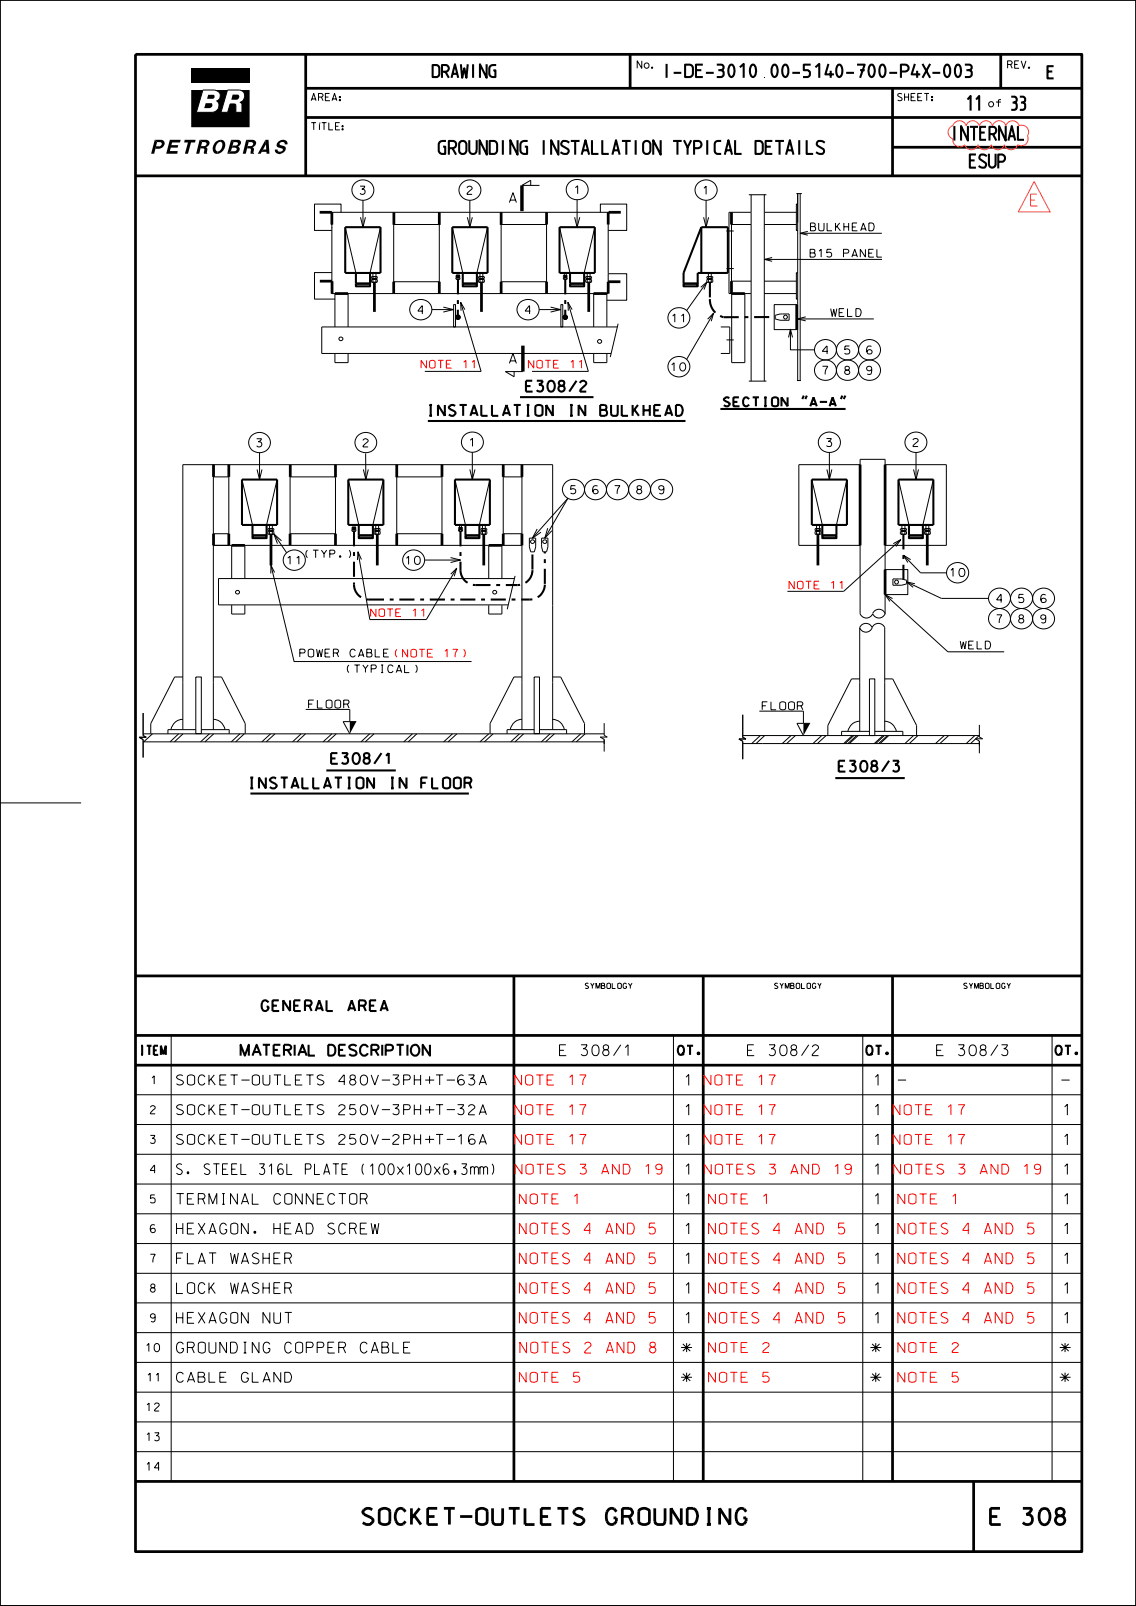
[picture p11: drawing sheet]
<svg xmlns="http://www.w3.org/2000/svg" width="210mm" height="297mm" viewBox="0 0 210 297" stroke-linecap="round" stroke-linejoin="round" font-family="sans-serif">
<g fill="none" stroke="#000" stroke-width=".18">
<path d="M0 0h210v297h-210zM0 0h210v296.9h-210zM39.6 16.6a1.04 1.04 0 0 1 1.1 .9 1.04 1.04 0 0 1-.7 1.2 1.2 1.2 0 0 1 .4 1.3 1.2 1.2 0 0 1-1.2 .8M39.6 16.6h-2.1l-1.2 4.2h2.9M39.6 16.6h.1M43.4 19.2h.1M43.6 19.5h.1M44.3 16.6h.1M44.3 16.6a1.19 1.19 0 0 1 .9 1.2 1.19 1.19 0 0 1-.9 1.1l.4 .4v1.5h-1.1v-1.3l-.2-.3M44.3 16.6h-2.2l-1.2 4.2h1.2l.4-1.6h.9M44.7 19.3h.1M39.2 20.8h.1"/>
<path d="M63 39.3v-1.6h-4.9v4.9h3.3M65.7 33.8a1.95 1.95 0 0 1 2.8 0 1.95 1.95 0 0 1-.3 2.9 1.94 1.94 0 0 1-2.6-.3 1.94 1.94 0 0 1 .1-2.6zM67.1 37v5M72.8 39.3v15M81.2 39.3v15M85.4 33.8a1.95 1.95 0 0 1 2.8-.1 1.95 1.95 0 0 1 .1 2.8 1.95 1.95 0 0 1-2.8 .1 1.95 1.95 0 0 1-.1-2.8zM86.9 37v5M92.6 39.3v15M98.1 34.3v-1l-1.6 1h3.2M101 39.3v15M105.3 33.7a1.96 1.96 0 0 1 2.7-.1 1.96 1.96 0 0 1 .1 2.8 1.96 1.96 0 0 1-2.7 .1 1.96 1.96 0 0 1-.1-2.8zM106.7 36.9v5.1"/>
<path d="M111 39.3v-1.6h4.9v4.9h-3.5M112.4 39.3v15h-51.1v-15h51.2M129.1 33.8a1.96 1.96 0 0 1 2.8-.1 1.96 1.96 0 0 1 .1 2.8 1.96 1.96 0 0 1-2.8 .1 1.96 1.96 0 0 1-.1-2.8zM130.5 37v5M135.2 39.3v15M138.4 36h3.3M138.8 39.3h-4v15h4.1M138.9 36v34.5M141.3 39.3h5.9M141.3 35.9v34.6M147.2 35.8h1M147.5 37.7h-.3v4.9h.3"/>
<path d="M147.5 35.8v34.6M147.9 35.8v34.6M61.3 50.4h-3.2v4.9h3.8M61.9 54.3v6.2M63.8 42l2 8.5M64.3 54.3v6.2M66.6 40.2l.5 1.8 .5-1.8M68.7 51.2h1v.3h-1zM68.7 51.7h.9h.1v.5h-1zM68.8 52.2h.8M68.8 51.7h.8M68.8 51.5h.8"/>
<path d="M68.8 51.1h.8M68.9 52.2v-1.7h.6v1.7M70.3 42l-1.9 8.5M72.8 52.1h8.4M72.8 41.5h8.4M76.3 55.9a1.99 1.99 0 0 1 2.7-.2 1.99 1.99 0 0 1 .5 2.6 2 2 0 0 1-2.7 .6 2 2 0 0 1-.7-2.7zM79.8 57.3h4M82 56.8l1.8 .5-1.8 .4M83.6 42l1.9 8.5M83.9 56.3h.3v4.2h-.3zM84.3 51l.6-.1 .1 .2-.6 .1zM84.4 51.6h.5"/>
<path d="M84.4 51.3h.5M84.4 51.2h.5M84.4 50.9h.5M84.5 51.6h-.2v-.3h.7v.3h-.2M84.5 51.6h.3M84.5 51.6v-1.1h.3v1.1M84.5 58.5h.3v.3h-.3zM84.5 58.6h.3v.2h-.3zM84.6 58.6h.1v.1h-.1zM84.6 58.6l.1 .1zM84.6 58.2v.9M85.2 55.9l3.7 12.8h-10.4"/>
<path d="M85.9 57.3l-.7-1.4v1.6M86.4 40.2l.5 1.8 .4-1.8M88.4 51.2h1.1v.3h-1.1zM88.4 51.7h1.1v.5h-1.1zM88.5 51.1h.9M88.6 52.2h.8M88.6 51.7h.8M88.6 51.5h.8M88.7 52.2v-1.7h.6v1.7M90.1 42l-1.9 8.5M92.6 41.5h8.4M92.6 52.1h8.4"/>
<path d="M96.2 55.9a1.99 1.99 0 0 1 2.6-.2 1.99 1.99 0 0 1 .5 2.6 2 2 0 0 1-2.7 .6 2 2 0 0 1-.7-2.7zM99.7 57.3h3.9M101.8 56.8l1.8 .5-1.8 .4M103.4 42l2 8.5M103.7 56.3h.3v4.2h-.3zM104.1 51l.7-.1v.2l-.6 .1zM104.2 51.6h.6M104.2 51.3h.6M104.2 51.2h.6M104.2 50.9h.6M104.3 58.5h.3v.3h-.3zM104.3 51.6h-.2v-.3h.7v.3h-.1"/>
<path d="M104.3 51.6h.4M104.3 51.6v-1.1h.4v1.1M104.4 58.6h.2v.2h-.2zM104.4 58.6h.2v.1h-.2zM104.4 58.6l.1 .1zM104.5 58.2v.9M105 55.9l3.8 12.8h-10.4M105.8 57.3l-.8-1.4 .1 1.6M106.2 40.2l.5 1.8 .5-1.8M108.3 51.2h1.1v.3h-1.1zM108.3 51.7h1.1v.5h-1.1zM108.4 51.1h.9"/>
<path d="M108.4 52.2h.8M108.4 51.7h.8M108.4 51.5h.8M108.5 52.2v-1.7h.6v1.7M109.7 54.3v6.2M110 42l-2 8.5M112.2 54.3v6.1M112.4 50.6h3.5v4.9h-3.7M114.3 59.9l-1.5 6.1M124.1 57.4a1.96 1.96 0 0 1 2.7-.1 1.96 1.96 0 0 1 .1 2.8 1.96 1.96 0 0 1-2.7 .1 1.96 1.96 0 0 1-.1-2.8zM129.5 53.1l1.2-.9-.6 1.3M130.1 40.2l.4 1.8 .5-1.8"/>
<path d="M130.7 52.2l-3.8 5.2M130.7 51.2h1.1v.3h-1.1zM130.7 51.7h.9h.2v.5h-1.1zM130.8 59l1.1-1.1-.4 1.5M130.8 52.2h.8M130.8 51.7h.8M130.8 51.5h.8M130.8 51.1h.9M131 52.2v-1.7h.5v1.7M131.9 57.9l-5 8.6M134.3 42.7h1.3M134.3 49.7h1.3"/>
<path d="M135.2 41.5h3.7M135.3 54.3v12.8h2.4v-12.8M135.3 52h3.6M141.3 54.3h5.9M141.3 52h5.9M141.3 41.5h5.9M141.3 48h21.8M142.7 47.6l-1.4 .4 1.4 .3M143.1 56.3h4.2v4.7h-4.2zM143.3 58.3l.9-.2h1.7v1.1h-1.7l-.9-.2zM147.4 59h14.1M147.5 50.4h-.3v4.9h.3"/>
<path d="M147.9 43.1h15.1M148.9 58.6l-1.5 .4 1.5 .3M149.3 42.8l-1.4 .3 1.4 .4M61.9 65.4v1.7h2.4v-1.7M95 68.7v1l-1.6-1h3.3M109.7 65.4v1.7h2.5v-1.7M114.1 60.5h-54.6v4.9h53.5M124.1 66.5a1.96 1.96 0 0 1 2.7-.1 1.96 1.96 0 0 1 .1 2.7 1.96 1.96 0 0 1-2.7 .1 1.96 1.96 0 0 1-.1-2.7zM133.2 60.5h1.7v4.9h-1.7M134.3 62.9h1.3M138.4 70.5h3.3M145.8 62.4l.3-1.5 .4 1.5"/>
<path d="M146.1 60.9v3.8h4.5M147.3 70.4h.8M151.2 63.4a1.94 1.94 0 0 1 3.1 .3 1.94 1.94 0 0 1-1.3 2.8 1.9 1.9 0 0 1-2.1-.8 1.9 1.9 0 0 1 .3-2.3zM151.2 67.1a1.94 1.94 0 0 1 3.1 .3 1.94 1.94 0 0 1-1.3 2.9 1.9 1.9 0 0 1-2.1-.9 1.9 1.9 0 0 1 .3-2.3zM155.2 63.4a1.96 1.96 0 0 1 2.9 0 1.96 1.96 0 0 1-.3 2.9 1.95 1.95 0 0 1-2.6-.3 1.95 1.95 0 0 1 0-2.6zM155.2 67.1a1.96 1.96 0 0 1 2.9 .1 1.96 1.96 0 0 1-.3 2.8 1.95 1.95 0 0 1-2.6-.2 1.95 1.95 0 0 1 0-2.7zM159.3 63.4a1.94 1.94 0 0 1 3 .1 1.94 1.94 0 0 1-.8 2.9 1.92 1.92 0 0 1-2.4-.6 1.92 1.92 0 0 1 .2-2.4zM159.3 67.1a1.94 1.94 0 0 1 3 .2 1.94 1.94 0 0 1-.8 2.9 1.92 1.92 0 0 1-2.4-.6 1.92 1.92 0 0 1 .2-2.5zM39.4 85.9v49M39.4 88.2h2.9M39.4 98.7h2.9M42.3 85.9v15"/>
<path d="M44.7 88.7l2 8.4M46.5 80.5a1.94 1.94 0 0 1 2.9 .1 1.94 1.94 0 0 1-.3 2.8 1.93 1.93 0 0 1-2.6-.3 1.93 1.93 0 0 1 0-2.6zM47.5 86.8l.5 1.9 .4-1.9M48 83.7v5M49.5 98.3h1.1v.4l-1.1 .1zM49.7 97.8h.8M49.7 98.8h.8M49.7 98.2h.8M49.7 98.1h.8M49.8 98.8v-1.7h.5v1.7M50.6 98l-1.1 .1v-.3h1.1v.3M50.6 98.7l2.4 3.5"/>
<path d="M51.2 88.7l-1.9 8.4M53.6 85.9v15M53.6 98.7h8.4M53.7 88.2h8.3M62 85.9v14.9M64.4 88.7l1.9 8.4M65.1 97.6l.6-.1 .1 .3h-.6zM65.1 97.9h.7v.3h-.7zM65.2 98.2h.5M65.2 97.9h.5M65.2 97.8h.5M65.2 97.5h.5"/>
<path d="M65.3 98.2v-1.1h.3v1.1M66.2 80.5a1.94 1.94 0 0 1 2.9 .1 1.94 1.94 0 0 1-.4 2.8 1.93 1.93 0 0 1-2.6-.3 1.93 1.93 0 0 1 .1-2.6zM67.2 86.8l.4 1.9 .5-1.9M67.6 83.9v4.8M69.2 98.3h1.1v.4l-1.1 .1zM69.3 97.8h.9M69.3 98.8h.8M69.3 98.2h.8M69.3 98.1h.8M69.5 98.8v-1.7h.5v1.7M70.3 98l-1.1 .1v-.3h1.1v.3M70.9 88.7l-2 8.4"/>
<path d="M73.3 85.9v15M73.3 88.2h8.4M73.3 98.7h8.4M81.7 85.9v15M84.1 88.7l1.9 8.4M84.8 97.6l.6-.1 .1 .3h-.6zM84.8 97.9h.7v.3h-.7zM84.8 98.2h.6M84.8 97.9h.6M84.8 97.8h.6M84.8 97.5h.6M84.9 98.2v-1.1h.4v1.1"/>
<path d="M85.9 80.4a1.97 1.97 0 0 1 2.6-.2 1.97 1.97 0 0 1 .5 2.6 1.98 1.98 0 0 1-2.7 .6 1.98 1.98 0 0 1-.7-2.7zM86.9 86.8l.4 1.9 .5-1.9M87.3 83.6v5.1M88.9 98.3h1.1v.4l-1.1 .1zM89 97.8h.9M89 98.8h.9M89 98.2h.9M89 98.1h.9M89.2 98.8v-1.7h.5v1.7M90 98l-1.1 .1v-.3h1.1v.3M90.6 88.7l-2 8.4M93 85.9v15"/>
<path d="M93 88.2h3.4M93 98.7h3.5M96.5 86v48.9M97.9 99.5h1.1v1.6l-.2 1h-.7l-.2-1zM98.4 99.5l6.6-7.4-4.3 7.4M99.3 97.8l-.9 1.7 1.6-1.1M100.1 99.5h1.2v1.6l-.3 1h-.6l-.3-1zM101.2 97.7l-.5 1.8 1.3-1.4M104.6 89.2a1.96 1.96 0 0 1 2.7-.1 1.96 1.96 0 0 1 .2 2.8 1.96 1.96 0 0 1-2.8 .1 1.96 1.96 0 0 1-.1-2.8zM108.7 89.2a1.94 1.94 0 0 1 2.8 0 1.94 1.94 0 0 1-.3 2.9 1.94 1.94 0 0 1-2.6-.3 1.94 1.94 0 0 1 .1-2.6zM112.7 89.2a1.96 1.96 0 0 1 2.8-.1 1.96 1.96 0 0 1 .1 2.8 1.96 1.96 0 0 1-2.8 .1 1.96 1.96 0 0 1-.1-2.8zM116.8 89.2a1.95 1.95 0 0 1 2.8-.1 1.95 1.95 0 0 1 .1 2.8 1.95 1.95 0 0 1-2.8 .1 1.95 1.95 0 0 1-.1-2.8z"/>
<path d="M120.9 89.2a1.96 1.96 0 0 1 2.7-.1 1.96 1.96 0 0 1 .2 2.8 1.96 1.96 0 0 1-2.8 .1 1.96 1.96 0 0 1-.1-2.8zM150.1 88.7l1.9 8.4M150.7 98l1 .1M150.8 98.8h.8M150.8 98.2h.8M150.8 98.1h.8M150.8 97.8h.8M151 98.8v-1.7h.5v1.7M151.7 97.8h-1v.3M151.7 98.3h-1v.4l1 .1M151.8 97.8v.3M151.8 98.3v.5"/>
<path d="M151.9 80.5a1.96 1.96 0 0 1 2.9 0 1.96 1.96 0 0 1-.4 2.9 1.95 1.95 0 0 1-2.6-.3 1.95 1.95 0 0 1 .1-2.6zM152.9 86.8l.4 1.9 .5-1.9M153.3 83.7v5M156.6 88.7l-2 8.4M159 85.9h-11.3v15h11.3M163.6 85.9h11.3v15h-11.3M166.1 88.7l1.9 8.4M166.4 97.8v.3M166.4 98.3v.5M166.5 97.8h1.1v.3h-1.1M166.5 98.3h1.1v.5h-1.1M166.5 99.8l-10.5 9.6h-10.4"/>
<path d="M166.6 98.8h.8M166.6 97.8h.8M166.6 98.3h.8M166.6 98.1h.8M166.7 98.8v-1.7h.6v1.7M167.9 80.5a1.94 1.94 0 0 1 3.1 .3 1.94 1.94 0 0 1-1.3 2.8 1.9 1.9 0 0 1-2.1-.8 1.9 1.9 0 0 1 .3-2.3zM168.9 86.8l.4 1.9 .5-1.9M169.3 83.7v5M170.9 98.3h1.1v.4l-1.1 .1zM171 97.8h.8M171 98.8h.8M171 98.2h.8"/>
<path d="M171 98.1h.8M171.2 98.8v-1.7h.5v1.7M172 98l-1.1 .1v-.3h1.1v.3M172.5 88.7l-1.9 8.4M39.4 100.9h57.1M42.8 111.9v1.7h2.5v-1.7M42.8 100.9v6.1M45.3 100.9v6.1M50.1 104.6l4.3 17.7h32.8M50.8 105.9l-.7-1.3v1.4M52 100l-1.4-1.3 .7 1.8M53 102.3a1.96 1.96 0 0 1 2.7-.2 1.96 1.96 0 0 1 .1 2.8 1.96 1.96 0 0 1-2.7 .1 1.96 1.96 0 0 1-.1-2.7z"/>
<path d="M66.2 102.1l2.2 12.5h10.4l5.6-9.5M66.8 103.5l-.6-1.4-.1 1.5M75 102.3a1.95 1.95 0 0 1 2.8-.1 1.95 1.95 0 0 1 .1 2.7 1.95 1.95 0 0 1-2.8 .1 1.95 1.95 0 0 1-.1-2.7zM78.5 103.6h6.6M83.3 103.1l1.8 .5-1.8 .4M83.3 106.2l1.1-1.1-.4 1.5M90.3 100.9v6.1M90.3 111.9v1.7h2.5v-1.7M92.8 100.9v6.1M95.1 107h-54.7v4.9h53.5M95.2 106.5l-1.4 6.2M158.9 116.1a1.23 1.23 0 0 0 1.2 .8 1.23 1.23 0 0 0 1.1-.8"/>
<path d="M161.3 113.4a1.23 1.23 0 0 1 1.2-.7 1.23 1.23 0 0 1 1.1 .7M163.6 113.5a1.23 1.23 0 0 1-1.1 .8 1.23 1.23 0 0 1-1.2-.8 1.26 1.26 0 0 1-1.1 .8 1.26 1.26 0 0 1-1.2-.8v-28.6h4.6v28.7M163.6 105.3h4.2v4.7h-4.2zM163.6 110l11.6 10.5h10.4M165 110.7l-1.4-.7 .9 1.2M165.1 107.1h1.6l.9 .2v.7l-.9 .2h-1.6zM165.1 100.5l1.4-.7-.9 1.3M167 102.7l3.2 3.2h4.8M167.6 107.6l6.4 3.1h8.7M168.3 103.5l-1.3-.8 .8 1.3M169.1 107.9l-1.5-.3 1.2 1M175.6 104.6a1.96 1.96 0 0 1 2.7-.1 1.96 1.96 0 0 1 .2 2.7 1.96 1.96 0 0 1-2.8 .2 1.96 1.96 0 0 1-.1-2.8z"/>
<path d="M183.3 109.3a1.95 1.95 0 0 1 2.9 0 1.95 1.95 0 0 1-.3 2.9 1.95 1.95 0 0 1-2.6-.3 1.95 1.95 0 0 1 0-2.6zM183.3 113.1a1.95 1.95 0 0 1 2.9 0 1.95 1.95 0 0 1-.3 2.9 1.94 1.94 0 0 1-2.6-.3 1.94 1.94 0 0 1 0-2.6zM187.4 109.3a1.96 1.96 0 0 1 2.8-.1 1.96 1.96 0 0 1 .1 2.8 1.96 1.96 0 0 1-2.8 .1 1.96 1.96 0 0 1-.1-2.8zM187.4 113.1a1.96 1.96 0 0 1 2.8-.1 1.96 1.96 0 0 1 .1 2.7 1.96 1.96 0 0 1-2.8 .2 1.96 1.96 0 0 1-.1-2.8zM191.5 109.3a1.94 1.94 0 0 1 3.1 .3 1.94 1.94 0 0 1-1.3 2.9 1.9 1.9 0 0 1-2.1-.9 1.9 1.9 0 0 1 .3-2.3zM191.5 113.1a1.94 1.94 0 0 1 3 .1 1.94 1.94 0 0 1-.8 3 1.92 1.92 0 0 1-2.4-.6 1.92 1.92 0 0 1 .2-2.5zM193.3 110.1l-.4-.2a.83 .83 0 0 0-.5 .8 .83 .83 0 0 0 .5 .7h.3a.45 .45 0 0 0-.1-.8 .45 .45 0 0 0-.7 .5M26.5 135.7h85.2M26.5 131.9v4.1l.5 .3h-1.3l.8 .5v3.3M26.5 137.2h85.2M28.2 135.7l-1.6 1.5M33 135.7l-1.6 1.5"/>
<path d="M33.8 133a2.27 2.27 0 0 0-2.2 1.9M33.8 134.9v-49h68.4v49M33.8 125.2h-1.5l-4.4 8.6v1.9M33.8 135.7l-1.6 1.5M36.2 125.2h1v10.5h-1zM36.2 134.9h-5.2v.8M37.2 134.9h5.2v.8M38.7 135.7l-1.6 1.5M39.4 133a2.27 2.27 0 0 1 2.2 1.9M39.4 125.2h1.6l4.3 8.6v1.9M39.5 135.7l-1.6 1.5M44.3 135.7l-1.5 1.5"/>
<path d="M45.2 135.7l-1.6 1.5M50 135.7l-1.6 1.5M50.8 135.7l-1.6 1.5M55.7 135.7l-1.6 1.5M56.5 135.7l-1.6 1.5M56.5 131.2h8.2v2.3M61.3 135.7l-1.6 1.5M62.2 135.7l-1.7 1.5M65.9 133.5h-2.5l1.3 2.2M68.3 135.7l-1.6 1.5M69.1 135.7l-1.6 1.5M76.2 135.7l-1.6 1.5"/>
<path d="M77 135.7l-1.5 1.5M83.6 135.7l-1.6 1.5M84.5 135.7l-1.7 1.5M90.3 135.7l-1.6 1.5M91.2 135.7l-1.7 1.5M96 135.7l-1.6 1.5M96.5 133a2.27 2.27 0 0 0-2.2 1.9M96.5 125.2h-1.5l-4.4 8.6v1.9M96.8 135.7l-1.6 1.5M98.7 125.2h1v10.5h-1zM98.7 134.9h-5v.8M99.7 134.9h5v.8"/>
<path d="M101.7 135.7l-1.6 1.5M102.1 133a2.27 2.27 0 0 1 2.2 1.9M102.2 125.2h1.4l4.5 8.6v1.9M102.5 135.7l-1.6 1.5M107.4 135.7l-1.7 1.5M108.2 135.7l-1.7 1.5M111.7 133.7v2.3l.6 .3h-1.4l.8 .4v2.3M137.3 136h43.7l-1.6 1.5M137.3 132.2v4.1l.6 .4h-1.3l.7 .4v3.3M137.3 137.5h43.7M140.4 131.5h8.1v2.3M140.5 136l-1.5 1.5"/>
<path d="M141.4 136l-1.6 1.5M146.2 136l-1.6 1.5M147 136l-1.6 1.5M149.8 133.8h-2.5l1.2 2.2M151.9 136l-1.6 1.5M152.7 136l-1.6 1.5M157.6 136l-1.6 1.5M157.8 136l-1.6 1.5M158.4 136l-1.7 1.5M158.6 136l-1.6 1.5M158.9 133.4a2.27 2.27 0 0 0-2.2 1.9M158.9 125.6h-1.5l-4.4 8.6v1.8"/>
<path d="M160.7 135.3h-5.1v.7M160.7 125.6h1v10.4h-1zM161.7 135.3h5.2v.7M163.2 136l-1.6 1.5M163.5 136l-1.6 1.5M163.5 133.4a2.27 2.27 0 0 1 2.2 1.9M163.5 135.3v-19.2a1.26 1.26 0 0 0-1.1-.8 1.26 1.26 0 0 0-1.2 .8 1.23 1.23 0 0 0-1.1-.8 1.23 1.23 0 0 0-1.2 .8v19.2M163.5 125.6h1.5l4.4 8.6v1.8M164 136l-1.6 1.5M164.3 136l-1.6 1.5M168.9 136l-1.6 1.5M169.7 136l-1.6 1.5"/>
<path d="M174.6 136l-1.7 1.5M175.4 136l-1.7 1.5M180.2 136l-1.6 1.5M181 134.1v2.2l.6 .3h-1.3l.7 .5v2.2M0 148.5h15M209.9 148.5h.1M31.6 191.5v82.5M124.5 191.5v82.5M159.5 191.5v82.5M166 199.7h1.5M194.5 191.5v82.5M196.2 199.7h1.5"/>
<path d="M25 219h175M25 213.5h175M25 202.5h175M25 208h175M25 235.5h175M25 230h175M25 224.5h175M25 257.5h175M25 252h175M25 246.4h175M25 240.9h175M25 263h175"/>
<path d="M25 268.5h175"/>
<circle cx="84.6" cy="58.7" r=".28"/>
<circle cx="84.7" cy="58.7" r=".37"/>
<circle cx="84.7" cy="58.7" r=".32"/>
<circle cx="84.7" cy="58.7" r=".42"/>
<circle cx="104.5" cy="58.7" r=".27"/>
<circle cx="104.5" cy="58.7" r=".37"/>
<circle cx="104.5" cy="58.7" r=".42"/>
<circle cx="104.5" cy="58.7" r=".32"/>
<circle cx="145.2" cy="58.7" r=".36"/>
<circle cx="63" cy="62.7" r=".36"/>
<circle cx="110.9" cy="63.1" r=".37"/>
<circle cx="43.9" cy="109.5" r=".35"/>
<circle cx="91.5" cy="109.5" r=".36"/>
<circle cx="98.5" cy="100.2" r=".36"/>
<circle cx="100.7" cy="100.2" r=".35"/>
<circle cx="165.7" cy="107.6" r=".37"/>
</g>
<g fill="#000">
<path d="M35.3 12.7h10.8v2.6h-10.8zM64.7 133.5h1.2l-1.2 2.2zM148.5 133.8h1.3l-1.3 2.2z"/>
<path d="M38 19.1l1.1-.1a.53 .53 0 0 1 .1 .6 .53 .53 0 0 1-.5 .4h-1z" fill-rule="evenodd"/>
<path d="M38.5 17.5h.9a.39 .39 0 0 1 .3 .4 .39 .39 0 0 1-.3 .4h-1.1z" fill-rule="evenodd"/>
<path d="M43 17.5h1a.53 .53 0 0 1 .2 .6 .53 .53 0 0 1-.5 .3h-.9z" fill-rule="evenodd"/>
<path d="M28.6 25.9l.4 .4-.5 2.1h-.6z" fill-rule="evenodd"/>
<path d="M28.6 25.9h1.2a.73 .73 0 0 1 .7 .5 .73 .73 0 0 1-.4 .8 1.55 1.55 0 0 1-1.4 .3l.2-.4h.5a.43 .43 0 0 0 .5-.3 .43 .43 0 0 0-.2-.5h-.7z" fill-rule="evenodd"/>
<path d="M31.4 25.9h2l-.1 .4h-1.5l-.1 .5h1.2l-.1 .5h-1.2l-.2 .6h1.4v.5h-2.1z" fill-rule="evenodd"/>
<path d="M34.1 25.9h2.1l-.1 .4h-.8l-.6 2.1h-.5l.5-2.1h-.7z" fill-rule="evenodd"/>
<path d="M35.3 16.6h2.2l-1.2 4.2h2.9a1.2 1.2 0 0 0 1.2-.8 1.2 1.2 0 0 0-.4-1.3 1.04 1.04 0 0 0 .7-1.2 1.04 1.04 0 0 0-1.1-.9h2.5l-1.2 4.2h1.2l.4-1.6 1 .1 .1 1.5h1.1v-1.5l-.4-.4a1.19 1.19 0 0 0 .9-1.1 1.19 1.19 0 0 0-.9-1.2h1.8v6.9h-10.8z" fill-rule="evenodd"/>
<path d="M36.9 25.9l.5 .4-.6 2.1h-.5z" fill-rule="evenodd"/>
<path d="M36.9 25.9h1.2a.65 .65 0 0 1 .7 .5 .65 .65 0 0 1-.5 .7l-.2 .1a.73 .73 0 0 1 .1 1.1v.1h-.5v-.1a.6 .6 0 0 0-.2-.9h-.5l.2-.4h.5a.39 .39 0 0 0 .5-.2 .39 .39 0 0 0-.3-.5h-.5z" fill-rule="evenodd"/>
<path d="M38.2 28.4l.1 .1z" fill-rule="evenodd"/>
<path d="M39.9 26.2l.9-.3v.4a.85 .85 0 0 0-1 .9v.4l.4 .4 .1 .5a.96 .96 0 0 1-1-.6 .96 .96 0 0 1 .1-1z" fill-rule="evenodd"/>
<path d="M40.8 25.9a1.02 1.02 0 0 1 .9 .6 1.02 1.02 0 0 1-.3 1.1l-.6 .6-.5 .3-.1-.5a1.09 1.09 0 0 0 .6-1.8z" fill-rule="evenodd"/>
<path d="M42.7 25.9l.5 .4-.5 1.7-.7 .4z" fill-rule="evenodd"/>
<path d="M42.7 25.9h1.3a.58 .58 0 0 1 .6 .4 .58 .58 0 0 1-.4 .7l-.2 .1a.78 .78 0 0 1 .2 .9 .78 .78 0 0 1-.8 .4h-1.4l.7-.4h.7a.33 .33 0 0 0 .4-.3 .33 .33 0 0 0-.3-.4h-.6l.1-.4h.6a.33 .33 0 0 0 .4-.2 .33 .33 0 0 0-.3-.4h-.5z" fill-rule="evenodd"/>
<path d="M45.5 25.9l.5 .4-.6 2.1h-.5z" fill-rule="evenodd"/>
<path d="M45.5 25.9h1.2a.65 .65 0 0 1 .7 .5 .65 .65 0 0 1-.5 .7l-.2 .1a.76 .76 0 0 1 .1 1.1v.1h-.5v-.1a.62 .62 0 0 0-.2-.9h-.4l.1-.4h.5a.39 .39 0 0 0 .5-.2 .39 .39 0 0 0-.3-.5h-.5z" fill-rule="evenodd"/>
<path d="M46.8 28.4l.1 .1z" fill-rule="evenodd"/>
<path d="M49.1 25.9l.1 .8-1 1.7h-.5z" fill-rule="evenodd"/>
<path d="M49.1 25.9h.5l.2 2.5h-.5l-.1-.3h-.8l.2-.4h.6z" fill-rule="evenodd"/>
<path d="M51.5 26.2a.89 .89 0 0 1 1-.4 .89 .89 0 0 1 .6 .9h-.5a.44 .44 0 0 0-.4-.4 .44 .44 0 0 0-.4 .5l.2 .1a.69 .69 0 0 1 .8 .4 .69 .69 0 0 1-.3 .9 .89 .89 0 0 1-1.1 .3 .89 .89 0 0 1-.6-.9l.5 .1a.47 .47 0 0 0 .5 .3 .47 .47 0 0 0 .5-.4l-.4-.2a.66 .66 0 0 1-.8-.4 .66 .66 0 0 1 .4-.8z" fill-rule="evenodd"/>
<path d="M51.7 28.4l.1 .1z" fill-rule="evenodd"/>
<path d="M61.3 41.5l.1 .1z" fill-rule="evenodd"/>
<path d="M61.3 42.1l.1 .1z" fill-rule="evenodd"/>
<path d="M61.3 41.5l.1 .1z" fill-rule="evenodd"/>
<path d="M61.3 54.2l.1 .1z" fill-rule="evenodd"/>
<path d="M61.3 54.2l.1 .1z" fill-rule="evenodd"/>
<path d="M39.4 85.9l.1 .1z" fill-rule="evenodd"/>
<path d="M96.4 88.3l.1 .1z" fill-rule="evenodd"/>
</g>
<g fill="none" stroke="#000" stroke-width=".38">
<path d="M63.8 42h6.5v8.5h-6.5zM65.8 52.5h2.6v.4h-2.6zM65.8 50.5v2M68.4 50.5v2h-2.6M83.6 42h6.5v8.5h-6.5zM85.5 52.5h2.7v.4h-2.7zM85.5 50.5v2M88.2 50.5v2h-2.7M103.4 42h6.6v8.5h-6.6zM105.4 52.5h2.6v.4h-2.6zM105.4 50.5v2M108 50.5v2h-2.6"/>
<path d="M126.4 52.5h2.6v.4h-2.6zM129.6 42h4.9v8.5h-5.5v2h-2.6M129.6 42v8.5M129.6 42l-3.2 8.5v2M79.1 77.9h47.6M96.1 73.4h13.6M133.2 75.6h23.1M148.6 73.2l-.3 .6M149.2 73.2l-.3 .6M155.7 73.2l-.3 .6M156.3 73.2l-.3 .6M44.7 88.7h6.5v8.4h-6.5z"/>
<path d="M46.7 99h2.6v.5h-2.6zM46.7 97.1v1.9M49.3 97.1v1.9h-2.6M64.4 88.7h6.5v8.4h-6.5zM66.3 99h2.6v.5h-2.6zM66.3 97.1v1.9M68.9 97.1v1.9h-2.6M84.1 88.7h6.5v8.4h-6.5zM86 99h2.6v.5h-2.6zM86 97.1v1.9M88.6 97.1v1.9h-2.6M150.1 88.7h6.5v8.4h-6.5z"/>
<path d="M152 99h2.6v.5h-2.6zM152 97.1v1.9h2.6M154.6 97.1v1.9M166.1 88.7h6.4v8.4h-6.4zM168 99h2.6v.5h-2.6zM168 97.1v1.9M170.6 97.1v1.9h-2.6M46.3 146.8h40.4M60.3 142.5h12.9M154.4 143.9h12.9"/>
</g>
<g fill="none" stroke="#000" stroke-width=".51">
<path d="M25 10.1h175v276.8h-175zM56.5 16.3h143.5M56.5 10.1v22.4M116.5 10.1v6.2M165 16.3v16.2M185 10.1v6.2M25 32.5h175M56.5 21.7h143.5M59.1 39.3h2.2v2.2M72.8 39.3v2.3M81.2 39.3v2.3M92.6 39.3v2.3"/>
<path d="M101 39.3v2.2M112.4 39.3v2.2M112.5 39.3h2.3M135.2 39.3v2.2M165 27.2h35M59.1 52h2.3v2.3M61.9 54.3h2.4M69.2 52.2v5.5M72.8 52.1v2.2M81.2 52.1v2.2M89 52.2v5.5M92.6 52.1v2.2"/>
<path d="M101 52.1v2.2M108.8 52.2v5.5M109.7 54.3h2.5M114.7 52.1h-2.3v2.2M135.2 52v2.3h2.5M147.3 56.3v4.7M39.5 85.9v2.3M39.5 98.7v2.2M42.3 85.9v2.3M42.3 98.7v2.2M50.1 98.8v5.8M53.6 98.7v2.2"/>
<path d="M53.7 86v2.2M62 85.9v2.4M62 98.7v2.1M69.7 98.8v5.8M73.3 85.9v2.4M73.3 98.7v2.2M81.7 85.9v2.3M81.7 98.7v2.1M89.4 98.8v5.8M93 85.9v2.3M93 98.7v2.2M96.5 85.9v2.3"/>
<path d="M96.5 98.7v2.2M151.2 98.8v5.8M159 85.9v15M163.6 85.9v15M171.4 98.8v5.8M42.8 100.9h2.5M90.3 100.9h2.5M163.6 105.3v4.7M25 180.5h175M25 191.5h175M25 197h175M95 180.5v93.5"/>
<path d="M130 180.5v93.5M165 180.5v93.5M25 274h175M180 274v12.9"/>
</g>
<g fill="none" stroke="#000" stroke-width=".38" stroke-dasharray="2.8 1.1 .7 1.1" stroke-linecap="butt">
<path d="M84.7 51.6l-.1 7.1M104.5 51.6v7.1M131.2 52.2v3.6M131.2 55.3a3.4 3.4 0 0 0 2.5 3.4M133.8 58.7l9.5-.1M65.4 98.2v9.9M85.1 98.2v7.2M167 98.8v8.4M65.4 108.1a2.77 2.77 0 0 0 2.8 2.8M68.2 110.9h29.7M85.1 105.4a2.77 2.77 0 0 0 2.8 2.8M87.9 108.2h7.8"/>
<path d="M98.4 105.4a2.77 2.77 0 0 1-2.7 2.8M98.4 105.3v-3.2M100.7 108.1a2.77 2.77 0 0 1-2.8 2.8M100.7 108v-5.9"/>
</g>
<path d="M96.5 34.3v4.7M96.7 63.9v4.8" fill="none" stroke="#000" stroke-width=".63" stroke-linecap="butt"/>
<path d="M176.1 23.2a1.29 1.29 0 0 1 1.3-.9 1.29 1.29 0 0 1 1.2 .9 1.27 1.27 0 0 1 1.2-.9 1.27 1.27 0 0 1 1.2 .9 1.27 1.27 0 0 1 1.3-.9 1.27 1.27 0 0 1 1.2 .9 1.29 1.29 0 0 1 1.2-.9 1.29 1.29 0 0 1 1.2 .9 1.27 1.27 0 0 1 1.3-.9 1.27 1.27 0 0 1 1.2 .9 1.29 1.29 0 0 1 1.5 .4 1.29 1.29 0 0 1 0 1.5M176.1 25.7a1.29 1.29 0 0 0 .7 1.3 1.29 1.29 0 0 0 1.5-.2 1.29 1.29 0 0 0 1.3 .9 1.29 1.29 0 0 0 1.2-.9 1.27 1.27 0 0 0 1.2 .9 1.27 1.27 0 0 0 1.2-.9 1.27 1.27 0 0 0 1.2 .9 1.27 1.27 0 0 0 1.3-.9 1.29 1.29 0 0 0 1.2 .9 1.29 1.29 0 0 0 1.2-.9M191.2 33.6l2.9 5.6h-5.9z" fill="none" stroke="#ff7f00" stroke-width=".18"/>
<g font-size="3">
<text x="67.1" y="281.9">SOCKET-OUTLETS GROUNDING</text>
<text x="183.1" y="281.9">E 308</text>
</g>
<g font-size="2.7">
<text x="178.6" y="20.4">11</text>
<text x="186.9" y="20.4">33</text>
<text x="81" y="28.6">GROUNDING INSTALLATION TYPICAL DETAILS</text>
<text x="175.8" y="26">INTERNAL</text>
<text x="179.2" y="31.1">ESUP</text>
</g>
<text font-size="2.6" x="122.5" y="14.4">I-DE-3010.00-5140-700-P4X-003</text>
<g font-size="2.5">
<text x="79.8" y="14.4">DRAWING</text>
<text x="193.5" y="14.6">E</text>
</g>
<text font-size="2.2" fill="#ff7f00" x="190.5" y="38.1">E</text>
<g font-size="2">
<text x="79" y="76.9">INSTALLATION IN BULKHEAD</text>
<text x="97.2" y="72.4">E308/2</text>
<text x="61.2" y="141.3">E308/1</text>
<text x="155" y="142.7">E308/3</text>
<text x="45.9" y="145.8">INSTALLATION IN FLOOR</text>
<text x="48.4" y="187">GENERAL AREA</text>
<text x="44.5" y="195.2">MATERIAL DESCRIPTION</text>
<text x="103.4" y="195.2">E 308/1</text>
<text x="138.2" y="195.2">E 308/2</text>
<text x="173.2" y="195.2">E 308/3</text>
<text x="126.7" y="200.7">1</text>
<text x="161.7" y="200.7">1</text>
<text x="126.7" y="206.2">1</text>
<text x="161.7" y="206.2">1</text>
<text x="196.6" y="206.2">1</text>
<text x="126.7" y="211.7">1</text>
<text x="161.7" y="211.7">1</text>
<text x="196.6" y="211.7">1</text>
<text x="32.6" y="217.2">S. STEEL 316L PLATE (100x100x6,3mm)</text>
<text x="126.7" y="217.2">1</text>
<text x="161.7" y="217.2">1</text>
<text x="196.6" y="217.2">1</text>
<text x="32.6" y="222.7">TERMINAL CONNECTOR</text>
<text x="126.7" y="222.7">1</text>
<text x="161.7" y="222.7">1</text>
<text x="196.6" y="222.7">1</text>
<text x="32.6" y="233.7">FLAT WASHER</text>
<text x="32.6" y="228.2">HEXAGON. HEAD SCREW</text>
<text x="126.7" y="228.2">1</text>
<text x="126.7" y="233.7">1</text>
<text x="161.7" y="228.2">1</text>
<text x="161.7" y="233.7">1</text>
<text x="196.6" y="228.2">1</text>
<text x="196.6" y="233.7">1</text>
<text x="32.6" y="239.2">LOCK WASHER</text>
<text x="126.7" y="239.2">1</text>
<text x="161.7" y="239.2">1</text>
<text x="196.6" y="239.2">1</text>
<text x="32.6" y="244.7">HEXAGON NUT</text>
<text x="126.7" y="244.7">1</text>
<text x="161.7" y="244.7">1</text>
<text x="196.6" y="244.7">1</text>
<text x="32.6" y="250.2">GROUNDING COPPER CABLE</text>
<text x="126.1" y="250.2">*</text>
<text x="161.1" y="250.2">*</text>
<text x="196.1" y="250.2">*</text>
<text x="126.1" y="255.7">*</text>
<text x="161.1" y="255.7">*</text>
<text x="196.1" y="255.7">*</text>
</g>
<g font-size="2" fill="#f00">
<text x="96" y="228.2">NOTES 4 AND 5</text>
<text x="96" y="233.7">NOTES 4 AND 5</text>
<text x="131" y="228.2">NOTES 4 AND 5</text>
<text x="131" y="233.7">NOTES 4 AND 5</text>
<text x="166" y="228.2">NOTES 4 AND 5</text>
<text x="166" y="233.7">NOTES 4 AND 5</text>
<text x="96" y="239.2">NOTES 4 AND 5</text>
<text x="131" y="239.2">NOTES 4 AND 5</text>
<text x="166" y="239.2">NOTES 4 AND 5</text>
<text x="96" y="244.7">NOTES 4 AND 5</text>
<text x="131" y="244.7">NOTES 4 AND 5</text>
<text x="166" y="244.7">NOTES 4 AND 5</text>
<text x="96.1" y="250.2">NOTES 2 AND 8</text>
</g>
<g font-size="1.9" fill="#f00">
<text x="95.1" y="200.6">NOTE 17</text>
<text x="130.1" y="200.6">NOTE 17</text>
<text x="95.1" y="206.1">NOTE 17</text>
<text x="130.1" y="206.1">NOTE 17</text>
<text x="165.1" y="206.1">NOTE 17</text>
<text x="95.1" y="211.6">NOTE 17</text>
<text x="130.1" y="211.6">NOTE 17</text>
<text x="165.1" y="211.6">NOTE 17</text>
<text x="95.2" y="217.1">NOTES 3 AND 19</text>
<text x="130.2" y="217.1">NOTES 3 AND 19</text>
<text x="165.2" y="217.1">NOTES 3 AND 19</text>
<text x="96" y="222.6">NOTE 1</text>
<text x="131" y="222.6">NOTE 1</text>
<text x="166" y="222.6">NOTE 1</text>
<text x="131" y="250.1">NOTE 2</text>
<text x="166" y="250.1">NOTE 2</text>
<text x="96" y="255.6">NOTE 5</text>
<text x="131" y="255.6">NOTE 5</text>
<text x="166" y="255.6">NOTE 5</text>
</g>
<g font-size="1.8">
<text x="94.2" y="37.4">A</text>
<text x="94.2" y="67.2">A</text>
<text x="32.6" y="200.6">SOCKET-OUTLETS 480V-3PH+T-63A</text>
<text x="32.6" y="206.1">SOCKET-OUTLETS 250V-3PH+T-32A</text>
<text x="32.6" y="211.6">SOCKET-OUTLETS 250V-2PH+T-16A</text>
<text x="32.6" y="255.6">CABLE GLAND</text>
</g>
<g font-size="1.7">
<text x="25.8" y="195.1">ITEM</text>
<text x="125.3" y="195.1">QT.</text>
<text x="160.1" y="195.1">QT.</text>
<text x="195.1" y="195.1">QT.</text>
</g>
<text font-size="1.6" x="133.8" y="75.1">SECTION &quot;A-A&quot;</text>
<g font-size="1.5">
<text x="66.6" y="35.9">3</text>
<text x="86.3" y="35.9">2</text>
<text x="106.2" y="35.9">1</text>
<text x="130" y="35.9">1</text>
<text x="77.3" y="58">4</text>
<text x="97.1" y="58">4</text>
<text x="124.2" y="59.6">11</text>
<text x="152.1" y="65.5">4</text>
<text x="156.1" y="65.5">5</text>
<text x="160.2" y="65.5">6</text>
<text x="124.1" y="68.6">10</text>
<text x="152.1" y="69.3">7</text>
<text x="156.1" y="69.3">8</text>
<text x="160.2" y="69.3">9</text>
<text x="47.4" y="82.6">3</text>
<text x="67.1" y="82.6">2</text>
<text x="86.8" y="82.6">1</text>
<text x="152.8" y="82.6">3</text>
<text x="168.8" y="82.6">2</text>
<text x="105.5" y="91.3">5</text>
<text x="109.6" y="91.3">6</text>
<text x="113.6" y="91.3">7</text>
<text x="117.7" y="91.3">8</text>
<text x="121.8" y="91.3">9</text>
<text x="53.1" y="104.4">11</text>
<text x="75" y="104.4">10</text>
<text x="175.6" y="106.6">10</text>
<text x="184.2" y="111.4">4</text>
<text x="188.3" y="111.4">5</text>
<text x="184.2" y="115.2">7</text>
<text x="188.3" y="115.2">8</text>
<text x="192.4" y="115.2">9</text>
<text x="57" y="131">FLOOR</text>
<text x="140.9" y="131.3">FLOOR</text>
<text x="28" y="200.5">1</text>
<text x="27.8" y="206">2</text>
<text x="27.8" y="211.5">3</text>
<text x="27.8" y="217">4</text>
<text x="27.8" y="228">6</text>
<text x="27.8" y="222.5">5</text>
<text x="27.8" y="233.5">7</text>
<text x="27.8" y="239">8</text>
<text x="27.8" y="244.5">9</text>
<text x="27" y="250">10</text>
<text x="27.3" y="255.5">11</text>
<text x="27.1" y="261">12</text>
<text x="27.1" y="266.5">13</text>
<text x="27.1" y="271.9">14</text>
</g>
<g font-size="1.4">
<text x="149.7" y="47.5">B15 PANEL</text>
<text x="149.8" y="42.7">BULKHEAD</text>
<text x="153.6" y="58.5">WELD</text>
<text x="56.3" y="103.2">(TYP.)</text>
<text x="64" y="124.4">(TYPICAL)</text>
<text x="177.5" y="120">WELD</text>
</g>
<g font-size="1.4" fill="#f00">
<text x="77.9" y="68.1">NOTE 11</text>
<text x="97.7" y="68.1">NOTE 11</text>
<text x="145.9" y="108.9">NOTE 11</text>
<text x="68.5" y="114">NOTE 11</text>
<text x="55.4" y="121.5">POWER CABLE(NOTE 17)</text>
</g>
<g font-size="1.3">
<text x="117.8" y="12.6">No.</text>
<text x="186.3" y="12.6">REV.</text>
<text x="57.5" y="18.6">AREA:</text>
<text x="165.9" y="18.6">SHEET:</text>
<text x="182.8" y="19.8">of</text>
<text x="57.5" y="24">TÍTLE:</text>
</g>
<g font-size="1">
<text x="108.2" y="182.8">SYMBOLOGY</text>
<text x="143.2" y="182.8">SYMBOLOGY</text>
<text x="178.2" y="182.8">SYMBOLOGY</text>
</g>
</svg>
